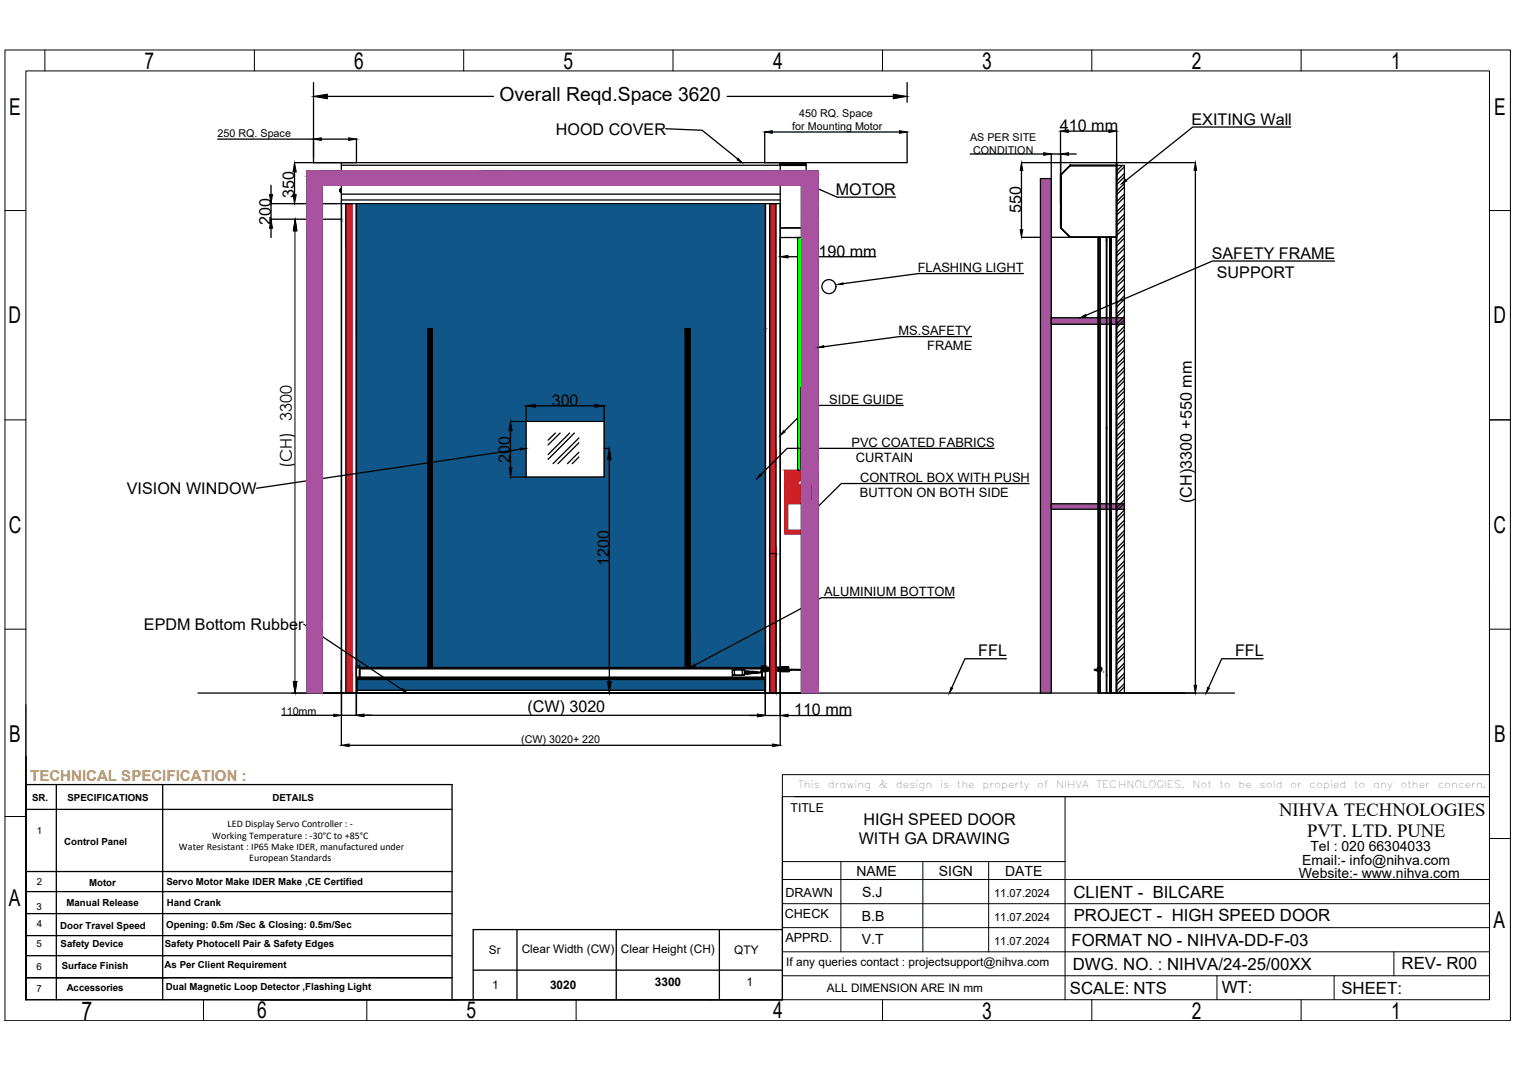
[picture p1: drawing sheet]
<svg xmlns="http://www.w3.org/2000/svg" width="297mm" height="210mm" viewBox="0 0 297 210" stroke-linecap="round" stroke-linejoin="round" font-family="sans-serif">
<!-- layer: 0 -->
<g fill="none" stroke="#000" stroke-width=".25">
<path d="M61.5 16.2v14.8M64.2 18.9h32.6M142.7 18.9h32.6M178 16.2v3.9M60.2 33.5h100.3v102.5h-100.3zM61.5 31.9h8.4M63.2 36.3h94v99.7h-94zM69.9 39.9h80.3v91.1h-80.3zM130.6 25.3l7.2 .3 6.9 5.6M150 31.9h28M204.1 35h2.1v101h-2.1zM219 32.5h1.6v103.5h-1.6z"/>
<path d="M220.2 32.5l-1.1 1M220.6 34l-1.5 1.5M220.6 36l-1.5 1.5M220.6 38l-1.5 1.5M220.6 32.7l-1.5 1.5M220.6 34.7l-1.5 1.5M220.6 36.7l-1.5 1.5M220.6 38.7l-1.5 1.5M253.2 24.9h-19.2l-13.1 10.5M57.9 43h9.1M156.5 46.6h.8l-.1 45.7h-.7zM200.8 53.7h-20.6l-14.8 2"/>
<path d="M220.6 40l-1.5 1.5M220.6 42l-1.5 1.5M220.6 44l-1.5 1.5M220.6 46l-1.5 1.5M220.6 48l-1.5 1.5M220.6 50l-1.5 1.5M220.6 52l-1.5 1.5M220.6 54l-1.5 1.5M220.6 56l-1.5 1.5M220.6 58l-1.5 1.5M220.6 40.7l-1.5 1.5M220.6 42.7l-1.5 1.5"/>
<path d="M220.6 44.7l-1.5 1.5M220.6 46.7l-1.5 1.5M220.6 48.7l-1.5 1.5M220.6 50.7l-1.5 1.5M220.6 52.7l-1.5 1.5M220.6 54.7l-1.5 1.5M220.6 56.7l-1.5 1.5M220.6 58.7l-1.5 1.5M261.8 51.2h-23.9l-24.9 10.7M83.9 64.5h.9v66.5h-.9zM134.5 64.5h.9v66.5h-.9zM177.2 79.5h-18.2l-5.1 5.1"/>
<path d="M190.6 66h-14.1l-14.9 2M206.2 62.3h14.4v1.3h-14.4zM220.6 60.1l-1.5 1.4M220.6 62l-1.5 1.5M220.6 64l-1.5 1.5M220.6 66l-1.5 1.5M220.6 68.1l-1.5 1.4M220.6 70l-1.5 1.5M220.6 72l-1.5 1.5M220.6 74l-1.5 1.6M220.6 76.1l-1.5 1.4M220.6 78l-1.5 1.5"/>
<path d="M220.6 60.7l-1.5 1.5M220.6 62.7l-1.5 1.5M220.6 64.7l-1.5 1.5M220.6 66.7l-1.5 1.5M220.6 68.7l-1.5 1.5M220.6 70.7l-1.5 1.5M220.6 72.7l-1.5 1.5M220.6 74.7l-1.5 1.5M220.6 76.7l-1.5 1.5M220.6 78.7l-1.5 1.5M102.1 88.1l-51.8 7.7M103.2 82.7h15.3v10.9h-15.3z"/>
<path d="M109 84.9l-1.5 1.4M109.9 84.9l-2.4 2.4M111.8 84.9l-4.3 4.3M112.7 84.9l-5.2 5.2M113.6 85.9l-5.1 5.1M113.6 88.7l-2.3 2.3M113.6 86.9l-4.1 4.1M113.6 89.6l-1.3 1.4M154 92.3h6.3v12.4h-6.3zM154.5 98.8h5.1v5.2h-5.1zM159 95h.4v3.1h-.4zM195 88h-40.6l-5.1 5.1"/>
<path d="M201.9 94.9h-36.8l-5.2 5M206.2 98.8h14.4v1.1h-14.4zM220.6 80l-1.5 1.5M220.6 82.1l-1.5 1.5M220.6 84.1l-1.5 1.4M220.6 86l-1.5 1.5M220.6 88l-1.5 1.5M220.6 90.1l-1.5 1.5M220.6 92.1l-1.5 1.4M220.6 94.1l-1.5 1.4M220.6 96l-1.5 1.6M220.6 98.1l-1.5 1.5"/>
<path d="M220.6 80.7l-1.5 1.5M220.6 82.7l-1.5 1.5M220.6 84.7l-1.5 1.5M220.6 86.7l-1.5 1.5M220.6 88.7l-1.5 1.5M220.6 90.7l-1.5 1.5M220.6 92.7l-1.5 1.5M220.6 94.7l-1.5 1.5M220.6 96.7l-1.5 1.5M220.6 98.7l-1.5 1.5M151 108.6h1.2v27.4h-1.2zM187.2 117.2h-26l-24.8 13.3"/>
<path d="M220.6 100.1l-1.5 1.4M220.6 102.1l-1.5 1.4M220.6 104.1l-1.5 1.5M220.6 106.1l-1.5 1.5M220.6 108.1l-1.5 1.4M220.6 110.1l-1.5 1.4M220.6 112.1l-1.5 1.5M220.6 114.1l-1.5 1.5M220.6 116.1l-1.5 1.4M220.6 118.1l-1.5 1.5M220.6 100.7l-1.5 1.5M220.6 102.7l-1.5 1.5"/>
<path d="M220.6 104.7l-1.5 1.5M220.6 106.8l-1.5 1.4M220.6 108.7l-1.5 1.5M220.6 110.7l-1.5 1.5M220.6 112.7l-1.5 1.5M220.6 114.8l-1.5 1.4M220.6 116.7l-1.5 1.5M220.6 118.7l-1.5 1.5M38.9 136h203.3M59.6 122.5l19.2 12.7M69.9 130.6h.6v.4h78.9M69.9 131h73.8v2h-73.8z"/>
<path d="M149.4 131h.1M150.2 126.8v3.8h-.8v.4M197.4 129.2h-8.1l-2.6 5.7M220.6 120.1l-1.5 1.5M220.6 122.1l-1.5 1.5M220.6 124.1l-1.5 1.4M220.6 126.1l-1.5 1.5M220.6 128.1l-1.5 1.5M220.6 130.1l-1.5 1.5M220.6 132.1l-1.5 1.4M220.6 134.1l-1.5 1.5M220.6 120.7l-1.5 1.5"/>
<path d="M220.6 122.8l-1.5 1.4M220.6 124.7l-1.5 1.5M220.6 126.7l-1.5 1.5M220.6 128.8l-1.5 1.4M220.6 130.8l-1.5 1.4M220.6 132.7l-1.5 1.5M220.6 134.7l-1.2 1.3M247.8 129.2h-8.1l-2.6 5.7M5.1 148.4v47.7h148.4v-39.8M5.1 153.9h83.6v42.2M5.1 158.8h83.6M11 153.9v42.2"/>
<path d="M31.9 153.9v42.2M5.1 171h83.6M5.1 174.9h83.6M5.1 179.2h83.6M5.1 183.5h83.6M5.1 187.5h83.6M5.1 191.8h83.6M51.1 196.2h102.4M92.8 190.3h60.7M101.4 182.4v13.8M120.9 182.4v13.7M139.4 196.1v.1"/>
<path d="M141.1 182.4v13.7M153.5 182.4h-60.7v13.7"/>
<circle cx="162.6" cy="56.2" r="1.38"/>
<circle cx="157" cy="94.7" r=".49"/>
</g>
<g fill="none" stroke="#000" stroke-width=".2">
<path d="M1 9.8h295.3v190.4h-295.3zM5.1 13.9h287.1v182.2h-287.1zM8.8 9.8v4.1M49.9 9.8v4.1M91 9.8v4.1M132 9.8v4.1M173.1 9.8v4.1M214.2 9.8v4.1M255.3 9.8v4.1M1 41.3h4.1M292.2 41.3h4.1M1 82.4h4.1"/>
<path d="M292.2 82.4h4.1M292.2 113.8v38.2M1 123.4h4.1M5.1 138.2v57.9M292.2 123.4h4.1M153.5 152h138.7v4.3h-138.7zM155.8 156.3h53.2M292.2 156.3h-83.2v39.8M1 160.2h4.1M153.5 177.3h138.7M153.5 172.5h138.7M153.5 170.7v25.5"/>
<path d="M153.5 169h55.5M165 169v17.7M181.1 169v17.7M194 169v17.7M292.2 164.5h4.1M39.9 196.1v4.1M72 196.1v4.1M113 196.1v4.1M153.5 186.7h138.7M153.5 182h138.7M153.5 191.4h138.7M173.1 196.1v4.1"/>
<path d="M214.2 196.1v4.1M238.8 191.4v4.7M255.3 196.1v4.1M261.7 191.4v4.7M273.5 186.7v4.7"/>
</g>
<!-- layer: PDF_Geometry -->
<path d="M57.9 43.1l.4 2.2h-.7zM57.6 133.7h.7l-.4 2.2z" fill="#000" stroke="#000" stroke-width=".2"/>
<path d="M57.2 39.9h9.1M57.9 43.5v92.5M57.9 43l.4 2.2h-.8zM57.2 136h10M57.5 133.7h.7l-.3 2.3z" fill="none" stroke="#000" stroke-width=".2"/>
<path d="M66.7 43.2h.7M66.8 43l.5 .4M67 42.8v.7M67.3 43l-.5 .4" fill="none" stroke="#c0c0c0" stroke-width=".2"/>
<path d="M208.1 34.3l1.9-1.8h9.1v14.1h-9.1l-1.9-1.9zM216.5 131.8h.1" fill="none" stroke="#808080" stroke-width=".25"/>
<g fill="none" stroke="#000" stroke-width=".25">
<path d="M66.7 37.3v.2zM66.7 34.1v.3zM66.7 34.1h.2v.3h-.2zM66.7 34v.1v-.1h.2v.1M66.7 37.1v.1v-.1h.2v.1M66.9 37l.1 .8zM66.9 34.4v.1h-.2v-.1v.1M66.9 34h.1M66.9 37.5v.1h-.2v-.4h.2v.3h-.2v.1M66.9 34.5h.1M67 33.8l-.1 .8 .1-.7M67 32.4v1.1"/>
<path d="M67 39.2v.7M67 39.9v96.1h.9v-96.1M69 39.9v96.1h.9v-96.1M69.9 39.9v96.1M150.2 39.9v90.9M150.2 39.9v96.1M151 39.9v91M152.2 39.9v91M153.1 34.3v10.4h5.1v-10.4h-5.1h5.1M153.1 34.3v-1.8h5.1v1.8M153.1 38.1h-86.1v1.1h86.1M153.1 33.5h-86.1v4.6"/>
<path d="M158.2 32.4h-5.1l5.1 .1M158.2 32.4v-.4h-5.1v.4v-.5h-86.1v.5l86.1 .1M208.1 34.3l1.9-1.8h9.1v14l-9.1 .1-1.9-1.9h.1v-10.4zM208.1 34.3v10.4M208.1 34.3h.1M208.1 34.3l1.9-1.8zM208.2 34.3h-.1v10.4h.1M209.9 32.5l9.1-.1 .1 .1M210 32.4h9M210 32.5h.1M219 32v.4zM219 32l.1-.1v104.1h-1.3v-89.4v89.4h-.7v-3.6"/>
<path d="M219.1 32.5h.1M153.1 44.7h5.1M158.2 44.7v1.9h-5.1v84.2M208.1 44.7l1.9 1.9-1.9-1.9M210 46.5h9.1M215.8 46.6v89.4M215.9 46.6v89.4M217.1 47.2v36.7zM217.1 46.6v85.9M217.1 47.1v.1M217.8 46.6v89.4M218 46.6v30.7"/>
<path d="M219 46.6v89.4M217.1 84v48.4v-48.4M217.1 83.9v.1M218 115.3v.1M67.9 136h1.1M69.9 130.6h.6l.1 .8M69.9 133.8h.2M70.1 135.4h79.9v.5h-79.9zM70.1 135.4v-2.1h79.9v2.1M70.1 133.3v-.3h79.9v.3M70.1 133h.5M70.5 131.4v1.4"/>
<path d="M70.6 133v-.2h-.5v.2M70.6 131.2h78.8M143.7 131.4h2.3l.1 1h-2.3zM143.8 132.4h.1M143.8 131.5h.1M143.8 132.3v.1M143.8 131.4v.1M144.1 131.4h1.5v1h-1.5zM145.9 132.3l.1 .1zM145.9 132.3l.1 .1M146 131.5h.1M146 131.4v.1"/>
<path d="M146.1 131.6h.3v.2h-.2v.3h.2v-.3M146.2 131.6v.6M146.2 132.1l-.1 .1M146.2 131.6v.2M146.4 132.1v.1h-.2M146.4 132.2h.2M146.4 131.7h.2M146.6 132.1h.3v.1h-.3zM146.6 132.1v-.3h.3v.3M146.6 131.8v-.2h.3v.2M146.9 131.7h.1v.5h-.1M147 132h1.9"/>
<path d="M147 131.7l.1 .5zM147 131.9h1.9M147.2 131.7l.1 .5zM147.4 131.7l.1 .5zM147.6 131.7l.1 .4zM147.8 131.7l.2 .4zM148 131.8l.2 .3zM148.4 131.7h.1v.4h-.1zM148.4 132l-.1-.3 .1 .4M149.4 131h-78.8v1.8h78.9v-1M149.5 133h-78.9h78.9v-.2h.5v.2M149.5 133h.5"/>
<path d="M149.6 130.9l-.1 .7h-.1v.2h.1v1l.1-1M149.6 131.7v1.1M149.6 131v-.2h-.2v.9l.1-.1a.37 .37 0 0 1-.2 .4 .37 .37 0 0 1-.4-.1l.5-.2M149.8 130.9l-.2 .9-.1-.2M149.9 131l-.1-.2h-.2l-.1 .8M150 130.9l-.1 .9h-.1l-.1-.2M150 133.8h.2M150.1 131l-.1-.2h-.1l-.1 .8M150.2 131.6v4.4h.8M150.2 130.6h-.6v.2M150.2 130.8h-.1l-.1 .8M150.2 130.9l-.1 .9h-.1l-.1-.2"/>
<path d="M150.2 131.7l.1 .1M150.3 130.8l-.1 .8M150.4 130.9l-.1 .8M150.5 130.8l-.1 .8M150.6 130.9l-.1 .8M150.7 130.9l-.1 .7M150.8 131v.6M150.9 130.9l-.1 .7M151 131.3v4.7h1.2M151 131v.6l.1-.6M151.3 130.9l-.1 .7M151.3 131l-.1 .6"/>
<path d="M151.5 130.9l-.1 .7M151.5 131l-.1 .6M151.7 131l-.1 .6M151.8 131l-.1 .6M151.8 131.6l.2-.6-.1 .6M152.1 131v.6M152.2 131l-.1 .6M152.2 131.7v4.3h.9v-4.2M152.4 131l-.1 .6M152.4 130.9v.7M152.6 130.9l-.1 .7M152.7 130.8l-.1 .8"/>
<path d="M152.8 130.9l-.1 .8M152.9 130.8l-.1 .8M153 130.9l-.1 .8M153.1 130.9v-91h-86.1v96.1M153.1 131.7v4.3M153.2 130.9v.7l-.2 .2M153.2 131l-.1-.2-.1 .8M153.4 130.9v.8l-.2 .1v-.2M153.5 131l-.2-.2-.1 .8M153.6 130.9l-.1 .9-.1-.2M153.7 131l-.2-.2-.1 .8M153.8 130.9l-.1 .9-.1-.2"/>
<path d="M153.9 131l-.1-.2-.2 .8M154.1 130.9l-.1 .8-.2 .1v-.2M154.1 131l-.1-.2-.2 .8M154.3 130.9l-.2 .9-.1-.2M154.3 131l-.1-.2-.1 .8M154.5 130.9l-.1 .9h-.1l-.1-.2M154.5 131l-.1-.2-.1 .8M154.6 131.6l.1 .2 .2-.1M154.7 131.6h.2M154.7 130.9l-.1 .9h-.1l-.1-.2M154.8 131.4l-.1-.6h-.1l-.1 .8M155.3 131.3v.2"/>
<path d="M159.3 131.3h-4a.36 .36 0 0 0-.4 0 .36 .36 0 0 0-.1 .4l.3-.2h4.2M159.3 131.3v.2zM214.7 131.4l.2-.1v.2zM214.8 131.5l.8 .2a.48 .48 0 0 0 .6-.4 .48 .48 0 0 0-.6-.5 .48 .48 0 0 0-.3 .7M214.9 131.4l-.1-.1-.1 .1 .3-.1 .6 .4a.35 .35 0 0 1-.2-.6 .35 .35 0 0 1 .6 .1l-.1 .4h-.3M215.3 131.5v.1M217.1 132.6v3.4M217.1 132.5v3.5h-1.6v-89.4v89.4M218 123v13v-13M218 120.3l.1-.1-.1-.2v-73.4v73.4v-4.6v4.6l-.2 .2 .2 .1v2.5v-2.5v2.5l-.2 .1 .2 .1M218 122.8h.1l-.1 .2v13"/>
</g>
<!-- layer: 0 -->
<g fill="#105689" stroke="#105689" stroke-width=".2">
<path d="M69.9 129.3l1.9 1.3h-1.9z"/>
<path d="M70.5 130.6h1.3zM70.5 130.6h1.3z"/>
<path d="M70.5 130.6h1.4zM70.5 130.6h1.4z"/>
<path d="M70.5 130.6l1.5 .1zM70.5 130.6l1.5 .1z"/>
<path d="M70.5 130.7l1.9 .3-.4-.3zM70.5 130.7l1.9 .3h-1.9z"/>
<path d="M70.1 133.3l79.9 2.1v-2.1zM70.1 133.3l79.9 2.1h-79.9z"/>
<path d="M69.9 39.9l80.3 24.6v-24.6zM69.9 39.9l80.3 24.6h-80.3z"/>
<path d="M69.9 64.5h64.6zM69.9 64.5h64.6z"/>
<path d="M84.8 64.5l49.7 18.2v-18.2zM84.8 64.5l49.7 18.2h-49.7z"/>
<path d="M118.5 82.7l16 10.9v-10.9zM118.5 82.7l16 10.9h-16z"/>
<path d="M84.8 82.7l18.4 10.9v-10.9zM84.8 82.7l18.4 10.9h-18.4z"/>
<path d="M135.4 64.5l14.8 62.3v-62.3zM135.4 64.5l14.8 62.3h-14.8z"/>
<path d="M69.9 64.5l14 64.8v-64.8zM69.9 64.5l14 64.8h-14z"/>
<path d="M135.4 126.8l14.8 3.8v-3.8zM135.4 126.8l14.8 3.8h-14.8z"/>
<path d="M135.4 130.6h14.2zM135.4 130.6h14.2z"/>
<path d="M135.4 130.6h14zM135.4 130.6h14.2z"/>
<path d="M135.4 130.6l14 .4v-.4zM135.4 130.6l14 .4h-14z"/>
<path d="M84.8 93.6l49.7 37.4v-37.4zM84.8 93.6l49.7 37.4h-49.7z"/>
<path d="M69.9 129.3l14 1.7v-1.7zM69.9 129.3l14 1.7h-11.5z"/>
</g>
<g fill="#cd2027" stroke="#cd2027" stroke-width=".2">
<path d="M151 39.9h1.2v50.3z"/>
<path d="M152.2 90.2v1.2h-1.2z"/>
<path d="M152.2 108v.2z"/>
<path d="M151.6 108.4l.6-.2v.2z"/>
<path d="M151 108h1.2l-.6 .4z"/>
<path d="M151 131.7h1.2v4.3z"/>
<path d="M67.9 39.9l1.1 96.1v-96.1zM67.9 39.9l1.1 96.1h-1.1z"/>
<path d="M151 39.9v50.3h1.2zM151 90.2h1.2l-1.2 1.2z"/>
<path d="M151 91.4l1.2 16.6v-16.6zM151 91.4l1.2 16.6h-1.2z"/>
<path d="M151 108v.4h.6zM151 108.4h.6l-.6 .2z"/>
<path d="M151.6 108.4l.6 .2v-.2zM151.4 108.6l.2-.2 .6 .2z"/>
<path d="M151.4 108.6l.8 .2v-.2zM151 108.8l.4-.2 .8 .2z"/>
<path d="M151 108.8l1.2 18v-18zM151 108.8l1.2 18h-1.2z"/>
<path d="M151 126.8h1.2zM151 126.8h1.2z"/>
<path d="M151 126.8l1.2 4v-4zM151 126.8l1.2 4h-1.2z"/>
<path d="M151 130.8h1.2zM151 130.8h1.2z"/>
<path d="M151 130.8h1.2zM151 130.8h1.2z"/>
<path d="M151 130.8l1.2 .1zM151 130.8l1.2 .1z"/>
<path d="M151 130.9h1.2zM151 130.9h1.2z"/>
<path d="M151 130.9h1.2zM151 130.9h1.2z"/>
<path d="M151 130.9h1.2zM151 130.9h1.2z"/>
<path d="M151 130.9h1.2zM151 130.9h1.2z"/>
<path d="M151 130.9h1.2zM151 130.9h1.2z"/>
<path d="M151 130.9h1.2zM151 130.9h1.2z"/>
<path d="M151 130.9h1.2zM151 130.9h1.2z"/>
<path d="M151 130.9l1.2 .1zM151 130.9l1.2 .1z"/>
<path d="M151 131h1.2zM151 131h1.2z"/>
<path d="M151 131h1.2zM151 131h1.2z"/>
<path d="M151 131h1.2zM151 131h1.2z"/>
<path d="M151 131h1.2zM151 131h1.2z"/>
<path d="M151 131h1.2zM151 131h1.2z"/>
<path d="M151 131h1.2zM151 131h1.2z"/>
<path d="M151 131h1.2zM151 131h1.2z"/>
<path d="M151 131h1.2zM151 131h1.2z"/>
<path d="M151 131l1.2 .1zM151 131l1.2 .1z"/>
<path d="M151 131.1h1.2zM151 131.1h1.2z"/>
<path d="M151 131.1l1.2 .1zM151 131.1l1.2 .1z"/>
<path d="M151 131.2h1.2zM151 131.2h1.2z"/>
<path d="M151 131.2h1.2zM151 131.2h1.2z"/>
<path d="M151 131.2l1.2 .1zM151 131.2l1.2 .1z"/>
<path d="M151 131.3h1.2zM151 131.3h1.2z"/>
<path d="M151 131.3l1.2 .1zM151 131.3l1.2 .1z"/>
<path d="M151 131.4h1.2zM151 131.4h1.2z"/>
<path d="M151 131.4h1.2zM151 131.4h1.2z"/>
<path d="M151 131.4h1.2zM151 131.4h1.2z"/>
<path d="M151 131.4h1.2zM151 131.4h1.2z"/>
<path d="M151 131.4l1.2 .1zM151 131.4l1.2 .1z"/>
<path d="M151 131.5h1.2zM151 131.5h1.2zM151 131.5h1.2zM151 131.5h1.2z"/>
<path d="M151 131.5l1.2 .1zM151 131.5l1.2 .1zM151 131.6h1.2zM151 131.6h1.2z"/>
<path d="M151 131.6h1.2zM151 131.6h1.2zM151 131.6h1.2zM151 131.6h1.2z"/>
<path d="M151 131.6h1.2zM151 131.6h1.2z"/>
<path d="M151 131.6l1.2 .1zM151 131.6l1.2 .1zM151 131.7h1.2zM151 131.7h1.2z"/>
<path d="M151 131.7h1.2zM151 131.7h1.2z"/>
<path d="M151 131.7v4.3h1.2zM151 136h1.2z"/>
<path d="M154 92.3l6.3 1.9v-1.9zM154 92.3l6.3 1.9h-6.3z"/>
<path d="M157.1 94.2l3.2 .1zM157.1 94.2l3.2 .1z"/>
<path d="M154 94.2h3zM154 94.2l2.9 .1z"/>
<path d="M157.2 94.3h3.1zM157.2 94.3h3.1z"/>
<path d="M154 94.3h2.9zM154 94.3h2.8z"/>
<path d="M157.3 94.3h3zM157.3 94.3h3z"/>
<path d="M154 94.3h2.8zM154 94.3h2.8z"/>
<path d="M157.4 94.3l2.9 .1zM157.4 94.3l2.9 .1z"/>
<path d="M154 94.3h2.8zM154 94.3l2.7 .1z"/>
<path d="M157.4 94.4l2.9 .1zM157.4 94.4l2.9 .1z"/>
<path d="M154 94.4h2.7zM154 94.4l2.7 .1z"/>
<path d="M157.5 94.5l2.8 .1zM157.5 94.5l2.8 .1z"/>
<path d="M154 94.5h2.7zM154 94.5l2.6 .1z"/>
<path d="M157.5 94.6h2.8zM157.5 94.6h2.8z"/>
<path d="M154 94.6h2.6zM154 94.6h2.6z"/>
<path d="M157.5 94.6l2.8 .1v-.1zM157.5 94.6l2.8 .1h-2.8z"/>
<path d="M154 94.6l2.6 .1v-.1zM154 94.6l2.6 .1h-2.6z"/>
<path d="M157.5 94.7l2.8 .1zM157.5 94.7l2.8 .1z"/>
<path d="M154 94.7l2.6 .1zM154 94.7l2.6 .1z"/>
<path d="M157.5 94.8l2.8 .1zM157.5 94.8l2.8 .1z"/>
<path d="M154 94.8l2.6 .1zM154 94.8l2.6 .1z"/>
<path d="M157.5 94.9h2.8zM157.5 94.9h2.8z"/>
<path d="M154 94.9h2.7zM154 94.9h2.7z"/>
<path d="M157.5 94.9l2.8 .1zM157.5 94.9l2.8 .1z"/>
<path d="M157.5 95h2.4zM157.4 95h2.5z"/>
<path d="M154 94.9l2.7 .1zM154 94.9l2.7 .1z"/>
<path d="M157.4 95l2.5 .1zM157.4 95.1h2.5z"/>
<path d="M154 95l2.8 .1zM154 95l2.8 .1z"/>
<path d="M157.4 95.1l2.5 .1zM157.4 95.1l2.5 .1h-2.6z"/>
<path d="M154 95.1l2.8 .1zM154 95.1l2.8 .1z"/>
<path d="M157.3 95.2h2.6zM157.2 95.2h2.7z"/>
<path d="M154 95.2h2.9zM154 95.2h2.9z"/>
<path d="M157.2 95.2h2.7zM157.1 95.2h2.8z"/>
<path d="M154 95.2h3zM154 95.2h3z"/>
<path d="M154 95.2l5.9 2.9v-2.9zM154 95.2l5.9 2.9h-5.9z"/>
<path d="M154 98.1l6.3 .7v-.7zM154 98.1l6.3 .7h-6.3z"/>
<path d="M159.6 98.8l.7 5.2v-5.2zM159.6 98.8l.7 5.2h-.7z"/>
<path d="M154 98.8l.5 5.2v-5.2zM154 98.8l.5 5.2h-.5z"/>
<path d="M154 104l6.3 .7v-.7zM154 104l6.3 .7h-6.3z"/>
</g>
<g fill="#a953a0" stroke="#a953a0" stroke-width=".2">
<path d="M153.1 36.3h4.1z"/>
<path d="M67 36.3h86.1z"/>
<path d="M60.2 43h3v50.9z"/>
<path d="M219.1 62.3l1.5 1.3v-1.3zM219.1 62.3l1.5 1.3h-1.5z"/>
<path d="M218 62.3l1 1.3v-1.3zM218 62.3l1 1.3h-1z"/>
<path d="M217.8 62.3l.2 1.3v-1.3zM217.8 62.3l.2 1.3h-.2z"/>
<path d="M217.1 62.3l.7 1.3v-1.3zM217.1 62.3l.7 1.3h-.7z"/>
<path d="M215.9 62.3l1.2 1.3v-1.3zM215.9 62.3l1.2 1.3h-1.2z"/>
<path d="M215.5 62.3l.3 1.3v-1.3zM215.5 62.3l.3 1.3h-.3z"/>
<path d="M206.2 62.3l9.3 1.3v-1.3zM206.2 62.3l9.3 1.3h-9.3z"/>
<path d="M219.1 98.8l1.5 1.1v-1.1zM219.1 98.8l1.5 1.1h-1.5z"/>
<path d="M218 98.8l1 1.1v-1.1zM218 98.8l1 1.1h-1z"/>
<path d="M217.8 98.8l.2 1.1v-1.1zM217.8 98.8l.2 1.1h-.2z"/>
<path d="M217.1 98.8l.7 1.1v-1.1zM217.1 98.8l.7 1.1h-.7z"/>
<path d="M215.9 98.8l1.2 1.1v-1.1zM215.9 98.8l1.2 1.1h-1.2z"/>
<path d="M215.5 98.8l.3 1.1v-1.1zM215.5 98.8l.3 1.1h-.3z"/>
<path d="M206.2 98.8l9.3 1.1v-1.1zM206.2 98.8l9.3 1.1h-9.3z"/>
<path d="M67 33.5l86.1 .4v-.4zM67 33.5l86.1 .4h-86.1z"/>
<path d="M60.2 33.5l6.7 .4 .1-.4zM60.2 33.5l6.7 .4h-6.7z"/>
<path d="M60.2 33.9h6.7zM60.2 33.9h6.7z"/>
<path d="M60.2 33.9l6.7 .1zM60.2 33.9l6.7 .1z"/>
<path d="M60.2 34l6.5 .1v-.1zM60.2 34l6.5 .1h-6.5z"/>
<path d="M60.2 34.1l6.5 .1zM60.2 34.1l6.5 .1zM60.2 34.2h6.5zM60.2 34.2h6.5z"/>
<path d="M158.2 33.5l2.3 .7v-.7zM158.2 33.5l2.3 .7h-2.3z"/>
<path d="M153.1 33.5l5.1 .7v-.7zM153.1 33.5l5.1 .7h-5.1z"/>
<path d="M60.2 34.2h6.5zM60.2 34.2h6.5z"/>
<path d="M158.2 34.2l2.3 .1zM158.2 34.2l2.3 .1z"/>
<path d="M153.1 34.2l5.1 .1zM153.1 34.2l5.1 .1z"/>
<path d="M67 33.9l86.1 .4v-.4zM67 33.9l86.1 .4h-86.1z"/>
<path d="M158.2 34.3h2.3zM158.2 34.3h2.3z"/>
<path d="M67 34.3h86.1zM67 34.3h86.1z"/>
<path d="M158.2 34.3h2.3zM158.2 34.3h2.3z"/>
<path d="M67 34.3h86.1zM67 34.3h86.1z"/>
<path d="M60.2 34.2l6.5 .1zM60.2 34.2l6.5 .1z"/>
<path d="M158.2 34.3l2.3 .1zM158.2 34.3l2.3 .1z"/>
<path d="M153.1 34.3l5.1 .1zM153.1 34.3l5.1 .1z"/>
<path d="M67 34.3l86.1 .1zM67 34.3l86.1 .1z"/>
<path d="M60.2 34.3l6.5 .1zM60.2 34.3l6.5 .1z"/>
<path d="M153.1 34.4l5.1 .1v-.1zM153.1 34.4l5.1 .1h-5.1z"/>
<path d="M67 34.4l86.1 .1v-.1zM67 34.4l86.1 .1h-86.1z"/>
<path d="M60.2 34.4l6.5 .1v-.1zM60.2 34.4l6.5 .1h-6.5z"/>
<path d="M158.2 34.4l2.3 .2v-.2zM158.2 34.4l2.3 .2h-2.3z"/>
<path d="M153.1 34.5l5.1 .1zM153.1 34.5l5.1 .1z"/>
<path d="M67 34.5l86.1 .1zM67 34.5l86.1 .1z"/>
<path d="M60.2 34.5l6.7 .1zM60.2 34.5l6.7 .1z"/>
<path d="M158.2 34.6l2.3 1.7v-1.7zM158.2 34.6l2.3 1.7h-2.3z"/>
<path d="M153.1 34.6l5.1 1.7v-1.7zM153.1 34.6l5.1 1.7h-5.1z"/>
<path d="M67 34.6l86.1 1.7v-1.7zM67 34.6l86.1 1.7h-86.1z"/>
<path d="M60.2 34.6l6.8 1.7v-1.7zM60.2 34.6l6.8 1.7h-6.8z"/>
<path d="M158.2 36.3h2.3zM158.2 36.3h2.3z"/>
<path d="M157.2 36.3h1zM157.2 36.3h1z"/>
<path d="M67 36.3h86.1zM67 36.3h86.1z"/>
<path d="M60.2 36.3h6.8zM60.2 36.3h6.8z"/>
<path d="M158.2 36.3h2.3zM158.2 36.3h2.3z"/>
<path d="M157.2 36.3h1zM157.2 36.3h1z"/>
<path d="M60.2 36.3h6.8zM60.2 36.3h6.8z"/>
<path d="M158.2 36.3h2.3zM158.2 36.3h2.3z"/>
<path d="M157.2 36.3h1zM157.2 36.3h1z"/>
<path d="M60.2 36.3h3zM60.2 36.3h6.8z"/>
<path d="M158.2 36.3l2.3 3.6v-3.6zM158.2 36.3l2.3 3.6h-2.3z"/>
<path d="M157.2 36.3l1 3.6v-3.6zM157.2 36.3l1 3.6h-1z"/>
<path d="M60.2 36.3l3 3.6v-3.6zM60.2 36.3l3 3.6h-3z"/>
<path d="M158.2 39.9l2.3 3.1v-3.1zM158.2 39.9l2.3 3.1h-2.3z"/>
<path d="M157.2 39.9l1 3.1v-3.1zM157.2 39.9l1 3.1h-1z"/>
<path d="M60.2 39.9l3 3.1v-3.1zM60.2 39.9l3 3.1h-3z"/>
<path d="M158.2 43l2.3 1.7v-1.7zM158.2 43l2.3 1.7h-2.3z"/>
<path d="M157.2 43l1 1.7v-1.7zM157.2 43l1 1.7h-1z"/>
<path d="M158.2 44.7h2.3zM158.2 44.7h2.3z"/>
<path d="M158.2 44.7h2.3zM158.2 44.7h2.3z"/>
<path d="M158.2 44.7l2.3 1.9v-1.9zM158.2 44.7l2.3 1.9h-2.3z"/>
<path d="M157.2 44.7l1 1.9v-1.9zM157.2 44.7l1 1.9h-1z"/>
<path d="M157.3 46.6l3.2 45.7v-45.7zM157.3 46.6l3.2 45.7h-3.3z"/>
<path d="M60.2 43v50.9h3zM60.2 93.9h3l-3 .4zM60.2 94.3h3v-.4z"/>
<path d="M157.2 92.3l3.3 2.7v-2.7zM157.2 92.3l3.3 2.7h-3.3z"/>
<path d="M159.4 95l1.1 3.1v-3.1zM159.4 95l1.1 3.1h-1.1z"/>
<path d="M157.2 95l1.8 3.1v-3.1zM157.2 95l1.8 3.1h-1.8z"/>
<path d="M60.2 94.3l3 28.6v-28.6zM60.2 94.3l3 28.6h-3zM60.2 122.9l3 1.9v-1.9zM60.2 122.9l3 1.9h-3z"/>
<path d="M157.2 98.1l3.3 37.9v-37.9zM157.2 98.1l3.3 37.9h-3.3z"/>
<path d="M60.2 124.8l3 11.2v-11.2zM60.2 124.8l3 11.2h-3z"/>
<path d="M204.1 35l2.1 101v-101zM204.1 35l2.1 101h-2.1z"/>
</g>
<!-- layer: PDF_Text -->
<g fill="none" stroke="#000" stroke-width=".25">
<path d="M42.7 27.3l18.8-.1v4.7M53.2 36.4v1.8M57.7 39.9h-4.5v3.1h4.7M57.8 31.9h9.2M57.8 39.9h9.2M57.8 33.7v4.5M63 27.3h5.4M69.9 27.2v4.7M150 25.9v6M151.5 25.9h25M159.2 36.5l5.1 2.2h11.4M178 25.9v6"/>
<path d="M190.3 30.2h14.5M200.4 31.9h18.6M200.4 33.4v11.7M206.2 30.2v4.8M206.2 30.2h1.9M208.1 25.7v14.1M208.1 30.2v4.1M209.6 25.7h8M209.6 30.2h1.6M219.1 25.7v13.8M219.1 31.9h15.5M234.5 33.4v101"/>
<path d="M53.2 44.8v1.8M153.1 46.6v3.8M154.6 50.4h2.1M158.2 46.6v3.8h13.6M200.4 46.6h9.6M103.2 79.6v3.1h-3.1M105 79.6h11.7M118.5 79.6v3.1M100.1 93.6h3.1M100.2 84.5v7.3M118.5 88h1M119.5 90.2v43.5"/>
<path d="M67 133.3v12.9M67 136v4.4M69.9 136v4.4M69.9 133.3v7.1M118.5 136h1M150.2 133.3v7.1h2.9M153.1 133.3v12.9M219.1 136h15.5M55.3 140.3h10.2M67 140.3h2.9M68.5 146.2h83.1M71.4 140.3h77.2"/>
<path d="M147.1 140.4h1.5M154.6 140.4h12.4"/>
</g>
<g fill="#000" stroke="#000" stroke-width=".2">
<path d="M52.9 38.2h.6l-.3 1.7zM57.8 31.9l.3 1.8h-.6zM57.5 38.2h.6l-.3 1.7zM61.5 27.3l1.5-.3v.5zM68.4 27l1.5 .3-1.5 .2zM150 25.9l1.5-.3v.5zM158.2 36l1.1 .3-.2 .3zM176.5 25.6l1.5 .3-1.5 .2zM200.4 31.9l.3 1.5h-.5zM204.8 30l1.4 .2-1.4 .3zM208.1 25.7l1.5-.2v.5zM208.1 30.2l1.5-.2v.5z"/>
<path d="M217.6 25.5l1.5 .2-1.5 .3zM234.5 31.9l.3 1.5h-.5zM53.2 43l.3 1.8h-.6zM153.1 50.4l1.5-.3v.5zM156.7 50.1l1.5 .3-1.5 .2zM200.2 45.1h.5l-.3 1.5zM103.2 79.6l1.8-.3v.6zM116.7 79.3l1.8 .3-1.8 .3zM100.2 82.7l.3 1.8h-.6zM99.9 91.8h.6l-.3 1.8zM119.5 88l.4 2.2h-.7zM119.2 133.7h.7l-.4 2.3z"/>
<path d="M234.3 134.4h.5l-.3 1.6zM65.5 140.1l1.5 .2-1.5 .3zM67 146.2l1.5-.2v.5zM69.9 140.3l1.5-.2v.5zM148.6 140.1l1.6 .2-1.6 .3zM148.6 140.1l1.6 .3-1.6 .2zM151.6 146l1.5 .2-1.5 .3zM153.1 140.4l1.5-.3v.5z"/>
</g>
<!-- layer: 0 -->
<g fill="#000" stroke="#000" stroke-width=".2">
<path d="M61.5 18.9l2.7-.4v.9zM175.3 18.5l2.7 .4-2.7 .5zM144.8 31.1l.8 .8-1-.5zM220.8 35.2l.3 .3-1.1 .6zM164.3 55.8l1.1-.3v.3zM160.5 68.1l1.1-.3v.4zM212 62.3l.9-.6 .2 .3zM102.1 87.9l1.1 .1-1.1 .3zM149.2 92.9l.2 .3-.9 .7zM153.8 84.5l.2 .2-.9 .7zM159.8 99.8l.3 .3-1 .6zM79 135.1l.8 .8-1.1-.5z"/>
<path d="M135.4 131l.9-.7 .2 .3zM186.6 134.9l.3 .1-.6 1zM236.9 134.9l.4 .1-.7 1z"/>
<path d="M83.9 64.5l.9 66.5v-66.5zM83.9 64.5l.9 66.5h-.9z"/>
<path d="M134.5 64.5l.9 66.5v-66.5zM134.5 64.5l.9 66.5h-.9z"/>
</g>
<path d="M156.5 46.6l.7 45.7 .1-45.7zM156.5 46.6l.7 45.7h-.7z" fill="#0f0" stroke="#0f0" stroke-width=".2"/>
<text font-size="5.1" x="16" y="200.2">7</text>
<g font-size="4.6">
<text x="28.4" y="13.5">7</text>
<text x="69.5" y="13.5">6</text>
<text x="110.5" y="13.5">5</text>
<text x="151.7" y="13.5">4</text>
<text x="192.7" y="13.5">3</text>
<text x="233.8" y="13.5">2</text>
<text x="272.9" y="13.5">1</text>
<text x="1.8" y="22.5">E</text>
<text x="293.1" y="22.5">E</text>
<text x="1.7" y="63.4">D</text>
<text x="293" y="63.4">D</text>
<text x="1.7" y="104.6">C</text>
<text x="293" y="104.6">C</text>
<text x="1.8" y="145.6">B</text>
<text x="293.1" y="145.6">B</text>
<text x="1.7" y="177.7">A</text>
<text x="293" y="182">A</text>
<text x="50.5" y="199.7">6</text>
<text x="91.5" y="199.7">5</text>
<text x="151.7" y="199.8">4</text>
<text x="192.7" y="199.8">3</text>
<text x="233.8" y="199.8">2</text>
<text x="272.9" y="199.8">1</text>
</g>
<text font-size="3.8" x="98" y="19.9">Overall Reqd.Space 3620</text>
<g font-size="3.7">
<text x="251" y="160.1">NIHVA TECHNOLOGIES</text>
<text x="256.4" y="164.2">PVT. LTD. PUNE</text>
</g>
<g font-size="3.3">
<text x="210.6" y="176.1">CLIENT - BILCARE</text>
<text x="210.2" y="185.5">FORMAT NO - NIHVA-DD-F-03</text>
<text x="210.7" y="180.7">PROJECT - HIGH SPEED DOOR</text>
<text x="210.5" y="190.2">DWG. NO. : NIHVA/24-25/00XX</text>
<text x="275" y="190.1">REV- R00</text>
<text x="209.9" y="194.9">SCALE: NTS</text>
<text x="239.7" y="194.9">WT:</text>
<text x="263.2" y="194.9">SHEET:</text>
</g>
<g font-size="3.2">
<text x="109.1" y="26.4">HOOD COVER</text>
<text x="207.9" y="25.7">410 mm</text>
<text x="233.8" y="24.5">EXITING Wall</text>
<text x="57.7" y="38.9" transform="rotate(-90 57.7 38.9)">350</text>
<text x="164" y="38.3">MOTOR</text>
<text x="200.4" y="41.9" transform="rotate(-90 200.4 41.9)">550</text>
<text x="53.1" y="44.1" transform="rotate(-90 53.1 44.1)">200</text>
<text x="160.6" y="50.3">190 mm</text>
<text x="237.7" y="50.8">SAFETY FRAME</text>
<text x="238.8" y="54.6">SUPPORT</text>
<text x="57.2" y="82.5" transform="rotate(-90 57.2 82.5)">3300</text>
<text x="108.2" y="79.6">300</text>
<text x="57.2" y="91.9" transform="rotate(-90 57.2 91.9)">(CH)</text>
<text x="100.1" y="90.7" transform="rotate(-90 100.1 90.7)">200</text>
<text x="24.9" y="96.9">VISION WINDOW</text>
<text x="233.8" y="98.7" transform="rotate(-90 233.8 98.7)">(CH)3300 +550 mm</text>
<text x="119.5" y="111" transform="rotate(-90 119.5 111)">1200</text>
<text x="28.2" y="123.6">EPDM Bottom Rubber</text>
<text x="191.9" y="128.8">FFL</text>
<text x="242.3" y="128.8">FFL</text>
<text x="103.5" y="139.7">(CW) 3020</text>
<text x="155.8" y="140.3">110 mm</text>
<text x="169.4" y="161.8">HIGH SPEED DOOR</text>
<text x="168.5" y="165.6">WITH GA DRAWING</text>
</g>
<text font-size="3" fill="#f8991e" x="5.9" y="153.2">TECHNICAL SPECIFICATION :</text>
<g font-size="2.7">
<text x="257.1" y="166.9">Tel : 020 66304033</text>
<text x="168" y="171.9">NAME</text>
<text x="184.2" y="171.9">SIGN</text>
<text x="197.2" y="171.8">DATE</text>
<text x="254.8" y="172.2">Website:- www.nihva.com</text>
<text x="255.5" y="169.7">Email:- info@nihva.com</text>
<text x="169.2" y="175.9">S.J</text>
<text x="169.1" y="180.6">B.B</text>
<text x="169.1" y="185.3">V.T</text>
</g>
<g font-size="2.5">
<text x="180" y="53.3">FLASHING LIGHT</text>
<text x="176.3" y="65.7">MS.SAFETY</text>
<text x="181.9" y="68.7">FRAME</text>
<text x="162.7" y="79.2">SIDE GUIDE</text>
<text x="167" y="87.6">PVC COATED FABRICS</text>
<text x="167.9" y="90.7">CURTAIN</text>
<text x="168.7" y="94.5">CONTROL BOX WITH PUSH</text>
<text x="168.7" y="97.6">BUTTON ON BOTH SIDE</text>
<text x="161.7" y="116.9">ALUMINIUM BOTTOM</text>
<text x="154.1" y="175.9">DRAWN</text>
<text x="154" y="180.1">CHECK</text>
<text x="154.1" y="184.8">APPRD.</text>
</g>
<text font-size="2.4" x="155.1" y="159.3">TITLE</text>
<g font-size="2.3">
<text x="95.9" y="187.1">Sr</text>
<text x="102.4" y="186.9">Clear Width (CW)</text>
<text x="121.8" y="186.9">Clear Height (CH)</text>
<text x="144.1" y="187.1">QTY</text>
<text x="154.3" y="189.5">If any queries contact : projectsupport@nihva.com</text>
<text x="96.6" y="194">1</text>
<text x="107.9" y="194.1">3020</text>
<text x="128.5" y="193.5">3300</text>
<text x="146.5" y="193.5">1</text>
<text x="162.2" y="194.6">ALL DIMENSION ARE IN mm</text>
</g>
<g font-size="2.2">
<text x="195" y="176">11.07.2024</text>
<text x="195" y="180.7">11.07.2024</text>
<text x="195" y="185.4">11.07.2024</text>
</g>
<g font-size="2.1">
<text x="156.8" y="22.9">450 RQ. Space</text>
<text x="42.7" y="26.9">250 RQ. Space</text>
<text x="155.4" y="25.5">for Mounting Motor</text>
<text x="190.3" y="27.6">AS PER SITE</text>
<text x="190.9" y="30.2">CONDITION</text>
<text x="55.1" y="140.3">110mm</text>
<text x="102.2" y="145.8">(CW) 3020+ 220</text>
</g>
<g font-size="2">
<text x="156.6" y="154.6">This</text>
<text x="162.4" y="154.6">drawing</text>
<text x="172.4" y="154.6">&amp;</text>
<text x="175.8" y="154.6">design</text>
<text x="184.4" y="154.6">is</text>
<text x="187.7" y="154.6">the</text>
<text x="192.8" y="154.6">property</text>
<text x="203.5" y="154.6">of</text>
<text x="207.2" y="154.6">NIHVA</text>
<text x="215.1" y="154.6">TECHNOLOGIES.</text>
<text x="234" y="154.6">Not</text>
<text x="239.3" y="154.6">to</text>
<text x="243" y="154.6">be</text>
<text x="247.1" y="154.6">sold</text>
<text x="253.2" y="154.6">or</text>
<text x="256.9" y="154.6">copied</text>
<text x="265.7" y="154.6">to</text>
<text x="269.4" y="154.6">any</text>
<text x="274.8" y="154.6">other</text>
<text x="282.1" y="154.6">concern.</text>
<text x="35.1" y="166.7">Water Resistant : IP65 Make IDER, manufactured under</text>
<text x="41.7" y="164.5">Working Temperature : -30°C to +85°C</text>
<text x="44.7" y="162.3">LED Display Servo Controller : -</text>
<text x="48.9" y="168.9">European Standards</text>
</g>
<g font-size="1.9">
<text x="6.3" y="157.2">SR.</text>
<text x="13.3" y="157.2">SPECIFICATIONS</text>
<text x="53.5" y="157.2">DETAILS</text>
<text x="7.2" y="163.7">1</text>
<text x="12.6" y="165.7">Control Panel</text>
<text x="7.2" y="173.7">2</text>
<text x="17.5" y="173.8">Motor</text>
<text x="32.6" y="173.6">Servo Motor Make IDER Make ,CE Certified</text>
<text x="7.2" y="178.4">3</text>
<text x="13" y="177.7">Manual Release</text>
<text x="32.7" y="177.7">Hand Crank</text>
<text x="7.2" y="185.8">5</text>
<text x="7.2" y="181.9">4</text>
<text x="11.8" y="182.2">Door Travel Speed</text>
<text x="11.9" y="185.8">Safety Device</text>
<text x="32.3" y="185.8">Safety Photocell Pair &amp; Safety Edges</text>
<text x="32.6" y="182">Opening: 0.5m /Sec &amp; Closing: 0.5m/Sec</text>
<text x="7.2" y="190.2">6</text>
<text x="12.1" y="190.1">Surface Finish</text>
<text x="32.3" y="189.9">As Per Client Requirement</text>
<text x="7.2" y="194.5">7</text>
<text x="13.1" y="194.4">Accessories</text>
<text x="32.6" y="194.2">Dual Magnetic Loop Detector ,Flashing Light</text>
</g>
</svg>
